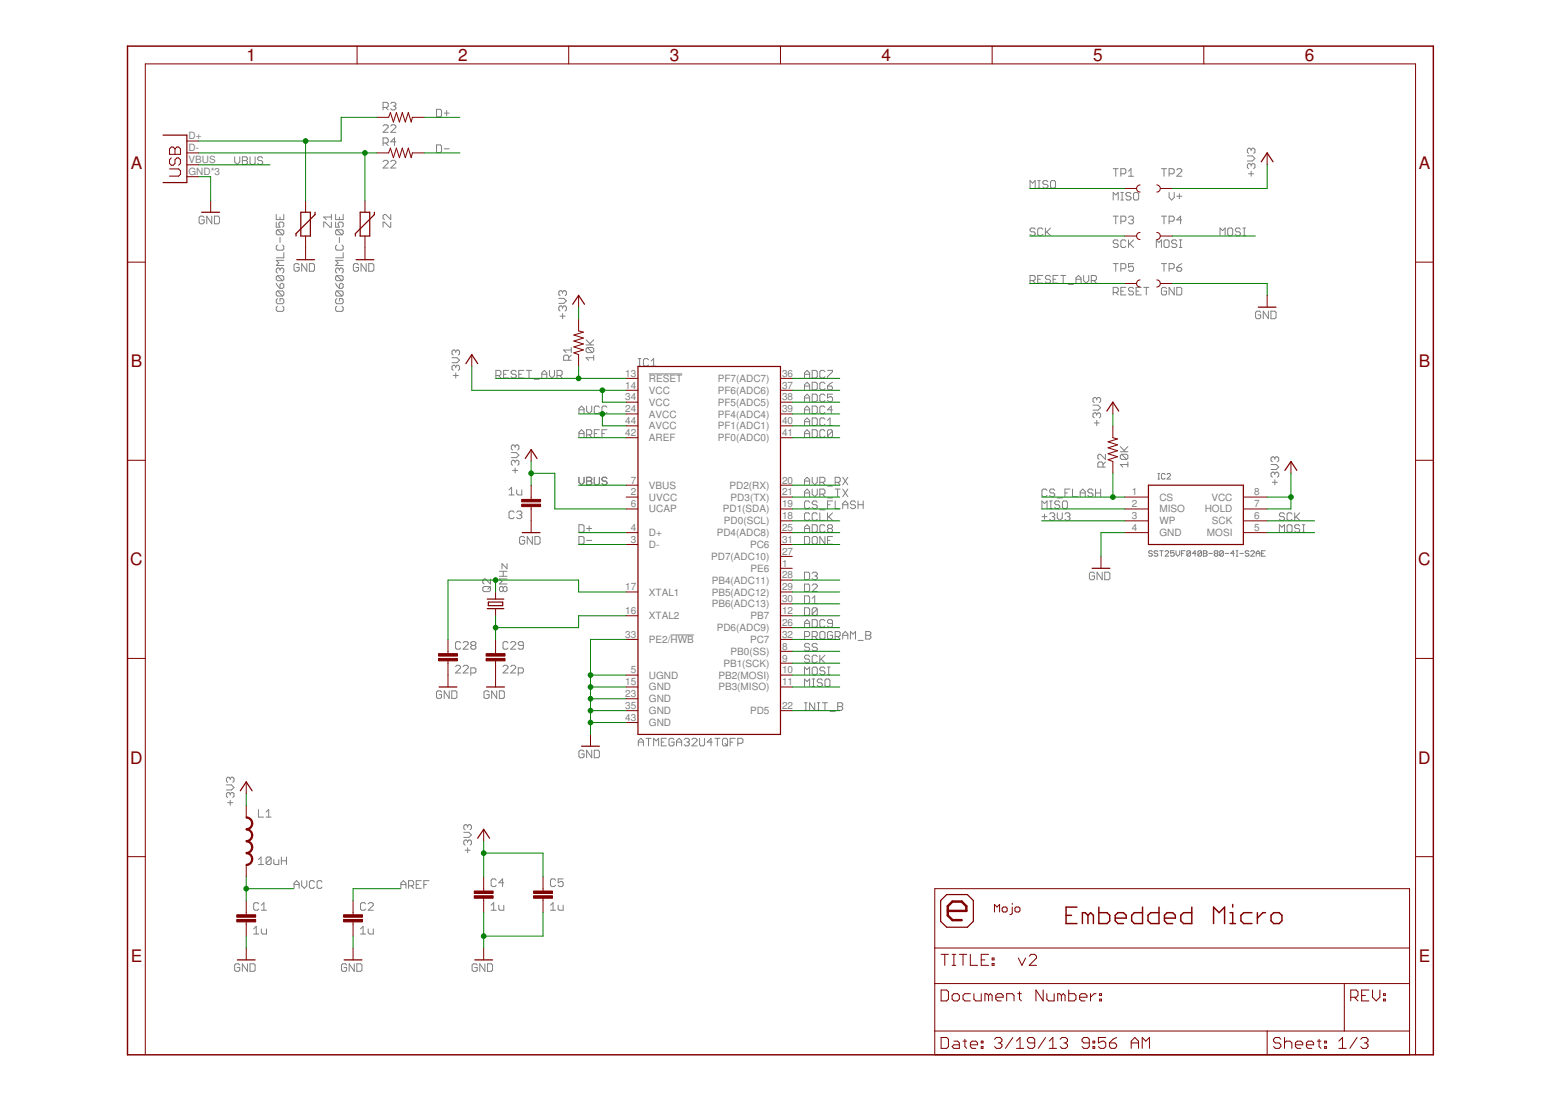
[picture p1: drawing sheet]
<svg xmlns="http://www.w3.org/2000/svg" width="297mm" height="210mm" viewBox="0 0 297 210" stroke-linecap="round" stroke-linejoin="round" font-family="sans-serif">
<g fill="none" stroke="#808080" stroke-width=".19">
<path d="M74.4 19.7l.2-.2h.5l.3 .2v.3l-.3 .2M44.7 29.9v.9l.5 .5 .5-.5v-.9M46.1 29.9h.8l.2 .2v.3l-.2 .2 .2 .2v.3l-.2 .2h-.8zM46.1 30.6h.8M47.6 29.9v1.2l.2 .2h.5l.3-.2v-1.2M50 30.1l-.2-.2h-.5l-.2 .2v.3l.2 .2h.5l.2 .2v.3l-.2 .2h-.5l-.2-.2M72.9 24l.3-.2h.5l.2 .2v.3l-1 .9h1M72.9 20.5h.8l.2-.3v-.5l-.2-.2h-.8v1.4M72.9 27.2h.8l.2-.2v-.5l-.2-.2h-.8v1.4M72.9 30.8l.3-.3h.5l.2 .3v.2l-1 1h1M73.4 20.5l.5 .4M73.4 27.2l.5 .5"/>
<path d="M74.4 30.8l.2-.3h.5l.3 .3v.2l-1 1h1M74.4 24l.2-.2h.5l.3 .2v.3l-1 .9h1M74.9 20.2h.2M75.1 20.2l.3 .3v.2l-.3 .2h-.5l-.2-.2M75.4 27h-1l.7-.7v1.4M83.1 20.8h.7l.3 .3v.9l-.3 .3h-.7zM83.1 27.6h.7l.3 .3v.9l-.3 .3h-.7zM84.6 21.5h.9M84.6 28.3h.9M85 21.1v.9M196.1 35.8v-1.4l.5 .5 .5-.5v1.4M197.6 35.8h.5"/>
<path d="M197.6 34.4h.5M197.8 34.4v1.4M199.5 34.6l-.2-.2h-.5l-.2 .2v.3l.2 .2h.5l.2 .2v.3l-.2 .2h-.5l-.2-.2M200.3 34.4h.4l.3 .2v1l-.3 .2h-.4l-.3-.2v-1zM212 38.1v-1.4l.4 .4 .5-.4v1.4M212 32.1h.9M212.4 32.1v1.5M213.4 38.1h.5M213.4 36.7h.5M213.4 33.1h.7l.3-.2v-.5l-.3-.3h-.7v1.5M213.7 36.7v1.4M214.9 32.6l.4-.5v1.5"/>
<path d="M214.9 33.6h.9M215.3 36.9l-.2-.2h-.5l-.2 .2v.2l.2 .3h.5l.2 .2v.3l-.2 .2h-.5l-.2-.2M215.8 36.9l.3-.2h.5l.2 .2v1l-.2 .2h-.5l-.3-.2zM221.1 32.1h1M221.6 32.1v1.5M222.6 33.1h.7l.3-.2v-.5l-.3-.3h-.7v1.5M222.6 36.7v.9l.5 .5 .5-.5v-.9M224.1 37.4h.9M224.1 32.4l.2-.3h.5l.2 .3v.2l-.9 1h.9M224.6 36.9v1M237.5 29.7h1l.5 .5-.5 .5h-1M237.7 33.1h1"/>
<path d="M238.2 28.5v.2M238.2 31.4v.2M238.2 32.6v1M238.2 31.4l-.2-.2h-.3l-.2 .2v.5l.2 .2M238.2 28.5l-.2-.3h-.3l-.2 .3v.5l.2 .2M238.2 31.4l.3-.2h.2l.3 .2v.5l-.3 .2M238.2 28.5l.3-.3h.2l.3 .3v.5l-.3 .2M38.9 41.4l-.3-.2h-.5l-.2 .2v1l.2 .2h.5l.3-.2v-.5h-.5M40.3 41.2v1.4l-.9-1.4v1.4M40.8 41.2h.8l.2 .2v1l-.2 .2h-.8zM52.6 42.3v1h.7l-.2-.5v-.3l.2-.2h.5l.2 .2v.5l-.2 .3M52.6 40.9v.9h1.4v-.9"/>
<path d="M52.6 54l.7 .9M52.8 58.3l-.2 .3v.5l.2 .2h1l.2-.2v-.5l-.2-.3M52.8 43.8l-.2 .2v.5l.2 .2h1M52.8 46.7l-.2 .2v.5l.2 .2h1l.2-.2v-.5l-.2-.2M52.8 52.5l-.2 .2v.5l.2 .3h1M52.8 55.4l-.2 .3v.5l.2 .2h1M52.8 56.9l-.2 .2v.5l.2 .2h1l.2-.2v-.5l-.2-.2h-.5v.5M52.8 43.8h1l.2 .2v.5l-.2 .2M52.8 52.5h1l.2 .2v.5l-.2 .3M52.8 55.4h1l.2 .3v.5l-.2 .2M52.8 55.4l1 1M52.8 52.5l1 1"/>
<path d="M52.8 43.8l1 .9M53.3 51.3l-.2-.2h-.3l-.2 .2v.5l.2 .2M53.3 51.3l.3-.2h.2l.2 .2v.5l-.2 .2M53.3 54.2l.3-.2h.2l.2 .2v.5l-.2 .2h-.5zM53.3 41.3v.5M53.3 45.2v1M53.3 51.3v.2M54 48.1v1h-1.4M54 49.6h-1.4l.5 .5-.5 .5h1.4M57 50.5l-.3-.3h-.5l-.2 .3v.9l.2 .3h.5l.3-.3v-.5h-.5M58.4 50.2v1.5l-1-1.5v1.5M58.9 50.2h.7l.3 .3v.9l-.3 .3h-.7z"/>
<path d="M63.1 42.3v1h-.3l-.9-1h-.3v1M63.1 40.9v.9M63.1 41.3h-1.5l.5 .5M63.9 42.3v1h.7l-.2-.5v-.3l.2-.2h.5l.2 .2v.5l-.2 .3M63.9 40.9v.9h1.4v-.9M63.9 54l.7 .9M64.1 58.3l-.2 .3v.5l.2 .2h1l.2-.2v-.5l-.2-.3M64.1 56.9l-.2 .2v.5l.2 .2h1l.2-.2v-.5l-.2-.2h-.5v.5M64.1 55.4l-.2 .3v.5l.2 .2h1M64.1 55.4h1l.2 .3v.5l-.2 .2M64.1 52.5l-.2 .2v.5l.2 .3h1M64.1 52.5h1l.2 .2v.5l-.2 .3"/>
<path d="M64.1 46.7l-.2 .2v.5l.2 .2h1l.2-.2v-.5l-.2-.2M64.1 43.8l-.2 .2v.5l.2 .2h1M64.1 43.8h1l.2 .2v.5l-.2 .2M64.1 55.4l1 1M64.1 52.5l1 1M64.1 43.8l1 .9M64.6 54.2l.3-.2h.2l.2 .2v.5l-.2 .2h-.5zM64.6 51.3l-.2-.2h-.3l-.2 .2v.5l.2 .2M64.6 51.3l.3-.2h.2l.2 .2v.5l-.2 .2M64.6 41.3v.5M64.6 45.2v1M64.6 51.3v.2"/>
<path d="M65.3 49.6h-1.4l.5 .5-.5 .5h1.4M65.3 48.1v1h-1.4M68.3 50.5l-.3-.3h-.5l-.2 .3v.9l.2 .3h.5l.3-.3v-.5h-.5M69.7 50.2v1.5l-1-1.5v1.5M70.2 50.2h.7l.3 .3v.9l-.3 .3h-.7zM74.4 42.3v1h-.3l-.9-1h-.3v1M74.4 40.9v.9l-1-.9h-.2l-.3 .2v.5l.3 .2M106.4 56.8h1l.4 .5-.4 .5h-1M107.1 55.6v.3M107.1 58.5v.3M107.1 59.7v1M107.1 58.5l-.2-.2h-.3l-.2 .2v.5l.2 .2"/>
<path d="M107.1 55.6l-.2-.2h-.3l-.2 .2v.5l.2 .2M107.1 58.5l.3-.2h.2l.2 .2v.5l-.2 .2M107.1 55.6l.3-.2h.2l.2 .2v.5l-.2 .2M196.1 53.4h.8l.2-.2v-.5l-.2-.2h-.8v1.4M196.6 53.4l.5 .5M197.1 43.7l-.2-.3h-.5l-.3 .3v.2l.3 .3h.5l.2 .2v.2l-.2 .3h-.5l-.3-.3M197.6 53.2h.5M198.6 52.5h-1v1.4h1M198.6 43.7l-.3-.3h-.5l-.2 .3v.9l.2 .3h.5l.3-.3M199.1 43.4v1.5M199.3 44.2l.7 .7M200 52.7l-.2-.2h-.5l-.2 .2v.3l.2 .2h.5l.2 .2v.3l-.2 .2h-.5l-.2-.2"/>
<path d="M200 43.4l-.9 1M200.5 53.2h.5M201.5 52.5h-1v1.4h1M202 52.5h.9M202.4 52.5v1.4M203.4 54.2h1M204.9 53.2h.9M204.9 53.9v-.9l.5-.5 .4 .5v.9M206.3 52.5v.9l.5 .5 .5-.5v-.9M207.8 53.4h.7l.3-.2v-.5l-.3-.2h-.7v1.4M208.3 53.4l.5 .5M212 55.7h.7l.2-.2v-.5l-.2-.3h-.7v1.5"/>
<path d="M212 50.2h.9M212 41.2h.9M212.4 55.7l.5 .5M212.4 41.2v1.4M212.4 50.2v1.5M212.9 45.9l-.2-.2h-.5l-.2 .2v.3l.2 .2h.5l.2 .3v.2l-.2 .2h-.5l-.2-.2M213.4 42.1h.7l.3-.2v-.5l-.3-.2h-.7v1.4M213.4 51.2h.7l.3-.3v-.4l-.3-.3h-.7v1.5M213.4 55.5h.5M214.4 45.9l-.3-.2h-.4l-.3 .2v1l.3 .2h.4l.3-.2M214.4 54.7h-1v1.5h1M214.9 41.4l.2-.2h.5l.2 .2v.3l-.2 .2"/>
<path d="M214.9 45.7v1.4M215.1 46.4l.7 .7M215.3 41.9h.3M215.6 41.9l.2 .2v.3l-.2 .2h-.5l-.2-.2M215.8 50.2h-.9v.7l.4-.2h.3l.2 .2v.5l-.2 .3h-.5l-.2-.3M215.8 55l-.2-.3h-.5l-.2 .3v.2l.2 .3h.5l.2 .2v.2l-.2 .3h-.5l-.2-.3M215.8 45.7l-.9 1M216.3 55.5h.5M217.3 54.7h-1v1.5h1M217.8 54.7h1M218.3 54.7v1.5M220.2 47.1v-1.4l.5 .5 .4-.5v1.4"/>
<path d="M221.1 50.2h1M221.1 41.2h1M221.6 41.2v1.4M221.6 50.2v1.5M221.9 45.7h.5l.2 .2v1l-.2 .2h-.5l-.3-.2v-1zM222.1 55l-.2-.3h-.5l-.3 .3v.9l.3 .3h.5l.2-.3v-.4h-.5M222.6 42.1h.7l.3-.2v-.5l-.3-.2h-.7v1.4M222.6 51.2h.7l.3-.3v-.4l-.3-.3h-.7v1.5M223.6 54.7v1.5l-1-1.5v1.5M224.1 45.9l-.3-.2h-.5l-.2 .2v.3l.2 .2h.5l.3 .3v.2l-.3 .2h-.5l-.2-.2M224.1 50.9h.7l.2 .3v.2l-.2 .3h-.5l-.2-.3zM224.1 54.7h.7l.2 .3v.9l-.2 .3h-.7z"/>
<path d="M224.6 45.7h.4M224.6 47.1h.4M224.8 45.7v1.4M225 41.9h-.9l.7-.7v1.4M225 50.2l-.9 .7M232.3 44.9v-1.5l.5 .5 .5-.5v1.5M233.8 43.7l.2-.3h.5l.2 .3v.9l-.2 .3h-.5l-.2-.3zM236.2 43.7l-.3-.3h-.4l-.3 .3v.2l.3 .3h.4l.3 .2v.2l-.3 .3h-.4l-.3-.3M236.7 43.4h.5M236.7 44.9h.5M236.9 43.4v1.5M240.1 59.5l-.3-.2h-.5l-.2 .2v1l.2 .2h.5l.3-.2v-.5h-.5"/>
<path d="M241.5 59.3v1.4l-1-1.4v1.4M242 59.3h.7l.3 .2v1l-.3 .2h-.7zM86.1 68.1h.9l.5 .5-.5 .5h-.9M86.3 71.5h1M86.8 66.9v.3M86.8 69.8v.3M86.8 71v1M86.8 69.8l-.3-.2h-.2l-.2 .2v.5l.2 .2M86.8 66.9l-.3-.2h-.2l-.2 .2v.5l.2 .2M86.8 69.8l.2-.2h.3l.2 .2v.5l-.2 .2M86.8 66.9l.2-.2h.3l.2 .2v.5l-.2 .2M94.4 71.5h.7l.3-.2v-.5l-.3-.3h-.7v1.5"/>
<path d="M94.9 71.5l.5 .5M95.9 71.3h.5M96.8 70.5h-.9v1.5h.9M98.3 70.8l-.2-.3h-.5l-.3 .3v.2l.3 .3h.5l.2 .2v.3l-.2 .2h-.5l-.3-.2M98.8 71.3h.5M99.8 70.5h-1v1.5h1M100.2 70.5h1M100.7 70.5v1.5M101.7 72.2h1M103.2 71.3h.9M103.2 72v-1l.5-.5 .4 .5v1M104.6 70.5v1l.5 .5 .5-.5v-1"/>
<path d="M106.1 71.5h.7l.2-.2v-.5l-.2-.3h-.7v1.5M106.6 71.5l.4 .5M106.6 60.2h1M108.3 68.6v-.7l-.2-.3h-.5l-.3 .3v.7h1.5M108.8 66.7h-1.5l.5 .5M108.8 67.6l-.5 .5M108.8 66.2v1M110.2 78.8v-1l.5-.5 .5 .5v1M110.2 78.1h1M111.6 65.7h1.5M111.6 64.7l1 1M111.7 77.3v1l.5 .5 .5-.5v-1"/>
<path d="M111.8 66.2h1l.3 .2v.5l-.3 .3M111.8 66.2l-.2 .2v.5l.2 .3h1M111.8 66.2l1 1M113.1 68.1h-1.5l.5 .5M113.1 67.6v1M113.1 64.7l-.8 .8M114.1 77.6l-.2-.3h-.5l-.2 .3v.9l.2 .3h.5l.2-.3M115.6 77.6l-.3-.3h-.4l-.3 .3v.9l.3 .3h.4l.3-.3M121.5 69.7h.5M121.5 68.3h.5M121.8 68.3v1.4M123.5 68.5l-.3-.2h-.4l-.3 .2v1l.3 .2h.4l.3-.2"/>
<path d="M123.5 71.2h6.4M124 68.8l.5-.5v1.4M124 69.7h.9M153.2 71.3h1M153.2 72v-1l.5-.5 .5 .5v1M153.2 74.3v-1l.5-.5 .5 .5v1M153.2 76.5v-.9l.5-.5 .5 .5v.9M153.2 78.8v-1l.5-.5 .5 .5v1M153.2 78.1h1M153.2 73.5h1M153.2 75.8h1M154.6 70.5h.8l.2 .3v1l-.2 .2h-.8z"/>
<path d="M154.6 72.8h.8l.2 .3v.9l-.2 .3h-.8zM154.6 75.1h.8l.2 .2v1l-.2 .2h-.8zM154.6 77.3h.8l.2 .3v.9l-.2 .3h-.8zM154.6 79.6h.8l.2 .2v1l-.2 .2h-.8zM157.1 79.8l-.3-.2h-.5l-.2 .2v1l.2 .2h.5l.3-.2M157.1 70.8l-.3-.3h-.5l-.2 .3v1l.2 .2h.5l.3-.2M157.1 73.1l-.3-.3h-.5l-.2 .3v.9l.2 .3h.5l.3-.3M157.1 75.3l-.3-.2h-.5l-.2 .2v1l.2 .2h.5l.3-.2M157.1 77.6l-.3-.3h-.5l-.2 .3v.9l.2 .3h.5l.3-.3M157.6 70.5h.9v.3l-.9 1v.2M157.6 73.5h.7l.2 .3v.2l-.2 .3h-.5l-.2-.3zM158.5 75.1h-.9v.7l.5-.2h.2l.2 .2v.5l-.2 .2h-.5l-.2-.2"/>
<path d="M158.5 78.1h-.9l.7-.8v1.5M158.5 72.8l-.9 .7M208.1 77.2h1l.5 .5-.5 .4h-1M208.8 75.9v.3M208.8 78.9v.2M208.8 78.9l-.2-.3h-.2l-.3 .3v.5l.3 .2M208.8 75.9l-.2-.2h-.2l-.3 .2v.5l.3 .3M208.8 78.9l.3-.3h.2l.3 .3v.5l-.3 .2M208.8 75.9l.3-.2h.2l.3 .2v.5l-.3 .3M96.9 93.3l.5-.5v1.5M96.9 94.3h1M97.4 86.2h.9l.5 .5-.5 .5h-.9"/>
<path d="M97.6 89.6h1M97.9 97.6l-.2-.3h-.5l-.3 .3v1l.3 .2h.5l.2-.2M98.1 85v.2M98.1 87.9v.3M98.1 89.1v1M98.1 87.9l-.3-.2h-.2l-.2 .2v.5l.2 .2M98.1 85l-.3-.2h-.2l-.2 .2v.5l.2 .2M98.1 87.9l.2-.2h.3l.2 .2v.5l-.2 .2M98.1 85l.2-.2h.3l.2 .2v.5l-.2 .2M98.4 93.3v.7l.2 .3h.8v-1M98.4 97.6l.2-.3h.5l.3 .3v.2l-.3 .3M98.9 98.1h.2"/>
<path d="M99.1 98.1l.3 .2v.3l-.3 .2h-.5l-.2-.2M110.2 83.3v-1l.5-.4 .5 .4v1M110.2 90.9v1l.5 .5 .5-.5v-1M110.2 99.9h.8l.2 .3v1l-.2 .2h-.8zM110.2 82.6h1M111.7 82.8h.7l.3-.2v-.5l-.3-.2h-.7v1.4M111.7 90.9h.7l.3 .2v.3l-.3 .2 .3 .3v.2l-.3 .3h-.7zM111.7 91.6h.7M112.2 82.8l.5 .5M113.2 90.9v1.2l.2 .3h.5l.2-.3v-1.2M113.2 82.6h.4M114.1 81.9h-.9v1.4h.9"/>
<path d="M114.6 82.6h.5M115.6 81.9h-1v1.4M115.6 91.1l-.3-.2h-.4l-.3 .2v.3l.3 .2h.4l.3 .3v.2l-.3 .3h-.4l-.3-.3M153.2 81v-.9l.5-.5 .5 .5v.9M153.2 83.3v-1l.5-.4 .5 .4v1M153.2 92.4v-1l.5-.5 .5 .5v1M153.2 94.6v-1l.5-.4 .5 .4v1M153.2 93.9h1M153.2 82.6h1M153.2 80.3h1M153.2 91.6h1M154.2 97.9l-.3-.2h-.5l-.2 .2v1l.2 .2h.5l.3-.2"/>
<path d="M154.2 95.7l-.3-.3h-.5l-.2 .3v.9l.2 .3h.5l.3-.3M154.6 99.9h.8l.2 .3v1l-.2 .2h-.8zM154.6 81.9h.8l.2 .2v1l-.2 .2h-.8zM154.6 90.9v1l.5 .5 .5-.5v-1M154.6 93.2v.9l.5 .5 .5-.5v-.9M155.6 97.9l-.2-.2h-.5l-.3 .2v1l.3 .2h.5l.2-.2M155.6 95.7l-.2-.3h-.5l-.3 .3v.2l.3 .2h.5l.2 .3v.2l-.2 .3h-.5l-.3-.3M156.1 91.9h.7l.3-.3v-.5l-.3-.2h-.7v1.5M156.1 97.7v1.4h1M156.1 94.1h.7l.3-.2v-.5l-.3-.2h-.7v1.4M156.1 97.1h1M156.6 94.1l.5 .5"/>
<path d="M156.6 91.9l.5 .5M157.1 82.1l-.3-.2h-.5l-.2 .2v1l.2 .2h.5l.3-.2M157.6 94.8h.9M157.6 96.1h.5M157.6 97.7v1.4M157.6 80.1l.5-.5v1.4M157.6 81h.9M157.6 92.6h.9M157.8 98.4l.7 .7M158.5 95.4h-.9v1.5M158.5 82.1l-.2-.2h-.5l-.2 .2v1M158.5 82.1v1l-.2 .2h-.5l-.2-.2"/>
<path d="M158.5 97.7l-.9 1M158.5 82.1l-.9 1M159 91.9h.7l.3-.3v-.5l-.3-.2h-.7v1.5M159 93.2h1M159 95.4v1.5h1M159.5 93.2v1.4M159.5 91.9l.5 .5M160.5 96.1h.9M160.5 96.9v-1l.5-.5 .4 .5v1M160.5 93.2l.9 1.4M160.5 90.9l.9 1.5M161.4 93.2l-.9 1.4"/>
<path d="M161.4 90.9l-.9 1.5M162.9 95.7l-.3-.3h-.4l-.3 .3v.2l.3 .2h.4l.3 .3v.2l-.3 .3h-.4l-.3-.3M163.4 96.1h1M163.4 95.4v1.5M164.4 95.4v1.5M198.4 98.4h1M198.4 96.9v-1.5l.5 .5 .5-.5v1.5M198.9 97.9v1M199.4 93.4l-.3-.2h-.5l-.2 .2v1l.2 .2h.5l.3-.2M199.9 97.9l.2-.2h.5l.2 .2v.3l-.2 .2M199.9 95.4h.4M199.9 96.9h.4"/>
<path d="M200.1 95.4v1.5M200.3 98.4h.3M200.6 98.4l.2 .3v.2l-.2 .2h-.5l-.2-.2M200.8 93.4l-.2-.2h-.5l-.2 .2v.2l.2 .3h.5l.2 .2v.3l-.2 .2h-.5l-.2-.2M201.3 97.7v1l.5 .4 .5-.4v-1M201.3 94.8h1M201.8 95.7l-.3-.3h-.4l-.3 .3v.2l.3 .2h.4l.3 .3v.2l-.3 .3h-.4l-.3-.3M202.5 95.4h.5l.2 .3v.9l-.2 .3h-.5l-.2-.3v-.9zM202.8 97.9l.2-.2h.5l.2 .2v.3l-.2 .2M202.8 93.9h.4M203.2 98.4h.3M203.5 98.4l.2 .3v.2l-.2 .2h-.5l-.2-.2"/>
<path d="M203.7 93.2h-.9v1.4M204.2 93.2v1.4h1M205.7 93.9h1M205.7 94.6v-1l.5-.4 .5 .4v1M208.1 93.4l-.2-.2h-.5l-.3 .2v.2l.3 .3h.5l.2 .2v.3l-.2 .2h-.5l-.3-.2M208.4 80.6h.9M208.6 93.9h1M208.6 93.2v1.4M208.8 80.1v.9M209.6 93.2v1.4M210 89v-.8l-.2-.2h-.5l-.3 .2v.8h1.5M210.5 86.5v1l-1-1h-.2l-.3 .3v.5l.3 .2"/>
<path d="M210.5 88l-.5 .5M213.3 86h1.5M213.3 85.1l1 .9M213.6 86.5h.9l.3 .3v.5l-.3 .2M213.6 86.5l-.3 .3v.5l.3 .2h.9M213.6 86.5l.9 1M214.8 88.5h-1.5l.5 .5M214.8 88v1M214.8 85.1l-.8 .7M220.5 91.2h.3M220.5 90.2h.3M220.6 90.2v1"/>
<path d="M221.8 90.4l-.1-.2h-.4l-.2 .2v.7l.2 .1h.4l.1-.1M222.2 90.4l.2-.2h.3l.2 .2v.2l-.7 .6h.7M242 88.5h1l.5 .4-.5 .5h-1M242.3 91.9h.9M242.7 87.2v.3M242.7 90.2v.2M242.7 91.4v1M242.7 90.2l-.2-.3h-.2l-.3 .3v.5l.3 .2M242.7 87.2l-.2-.2h-.2l-.3 .2v.5l.3 .3M242.7 90.2l.3-.3h.2l.3 .3v.5l-.3 .2M242.7 87.2l.3-.2h.2l.3 .2v.5l-.3 .3M244.6 97.9l-.3-.2h-.5l-.2 .2v.3l.2 .2h.5l.3 .3v.2l-.3 .2h-.5l-.2-.2"/>
<path d="M245.3 99.9h.5l.2 .3v1l-.2 .2h-.5l-.2-.2v-1zM246 97.9l-.2-.2h-.5l-.2 .2v1l.2 .2h.5l.2-.2M246.5 97.7v1.4M246.8 98.4l.7 .7M247.5 97.7l-1 1M248 99.9h.5M248.2 99.9v1.5M92.2 111.7h.9l.3 .3v.5l-.3 .2h-.9l-.3-.2v-.5zM93.4 110.3v.9l-1-.9h-.2l-.3 .2v.5l.3 .2M93.4 111.7l-.5 .5M95.1 109.8h1.4M95.1 108.8h1.4"/>
<path d="M95.8 112l-.2-.3h-.3l-.2 .3v.5l.2 .2h.3l.2-.2M95.8 112l.3-.3h.2l.2 .3v.5l-.2 .2h-.2l-.3-.2M95.8 108.8v1M95.8 112v.5M96.5 107.4v.9l-.9-.9v.9M96.5 110.3h-1.4l.5 .4-.5 .5h1.4M99.9 102.4l-.2-.2h-.5l-.3 .2v1l.3 .3h.5l.2-.3v-.5h-.5M101.4 102.2v1.5l-1-1.5v1.5M101.9 102.2h.7l.2 .2v1l-.2 .3h-.7zM110.2 102.2h.8l.2 .2v1l-.2 .3h-.8zM111.7 102.9h1M111.7 100.7h1"/>
<path d="M112.2 100.2v1M153.2 109h.7l.3 .2v1l-.3 .2h-.7zM153.2 102.2h.7l.3 .2v1l-.3 .3h-.7zM153.2 111.3h.7l.3 .2v1l-.3 .2h-.7zM153.2 100.7h1M153.2 101.4v-1l.5-.5 .5 .5v1M153.2 113.5h.7l.3 .2v1l-.3 .3h-.7zM153.2 115.8h.7l.3 .2v1l-.3 .2h-.7zM153.2 119.5v-1l.5-.5 .5 .5v1M153.2 118.7h1M154.6 109.2l.3-.2h.5l.2 .2v.3l-.2 .2M154.6 111.5l.3-.2h.5l.2 .2v.2l-1 1h1"/>
<path d="M154.6 118h.8l.2 .3v.9l-.2 .3h-.8zM154.6 114l.5-.5v1.5M154.6 115h1M154.9 102.2h.5l.2 .2v1l-.2 .3h-.5l-.3-.3v-1zM155.1 109.7h.3M155.4 109.7l.2 .2v.3l-.2 .2h-.5l-.3-.2M155.6 116v1l-.2 .2h-.5l-.3-.2M155.6 116l-.2-.2h-.5l-.3 .2v1M155.6 116l-1 1M157.1 118.3l-.3-.3h-.5l-.2 .3v.9l.2 .3h.5l.3-.3M157.1 100.2l-.3-.3h-.5l-.2 .3v1l.2 .2h.5l.3-.2M157.1 102.2v1.5l-1-1.5v1.5"/>
<path d="M157.6 102.9h.5M157.8 100.7l-.2-.3v-.2l.2-.3h.5l.2 .3v.2l-.2 .3M157.8 100.7l-.2 .2v.3l.2 .2h.5l.2-.2v-.3l-.2-.2M157.8 100.7h.5M158.5 102.2h-.9v1.5h.9M158.5 118.7h-.7l-.2-.2v-.2l.2-.3h.5l.2 .3v.9l-.2 .3h-.5l-.2-.3M208.4 109.2l-.2-.2h-.5l-.3 .2v1l.3 .2h.5l.2-.2v-.5h-.5M209.9 109v1.4l-1-1.4v1.4M210.4 109h.7l.2 .2v1l-.2 .2h-.7zM219.4 105.1l-.2-.2h-.3l-.2 .3 .2 .2h.3l.2 .4-.2 .1h-.3l-.2-.1M220.5 105.1l-.2-.2h-.4l-.1 .2 .1 .3h.4l.2 .2-.2 .3h-.4l-.1-.1M220.8 104.9h.7"/>
<path d="M221.1 104.9v1M221.8 105.1l.2-.2h.4l.1 .2v.1l-.7 .7h.7M223.6 104.9h-.7v.5l.3-.2 .4 .2v.4l-.2 .1h-.3l-.2-.1M223.9 104.9v.7l.4 .3 .3-.3v-.7M225 105.4h.3M225.7 104.9h-.7v1M226.7 105.1l-.2-.2h-.3l-.2 .2v.7M226.7 105.1v.7l-.2 .1h-.3l-.2-.1M226.7 105.1l-.7 .7M227.7 105.4h-.6l.5-.5v1M228.8 105.1l-.2-.2h-.3l-.2 .2v.7M228.8 105.1v.7l-.2 .1h-.3l-.2-.1"/>
<path d="M228.8 105.1l-.7 .7M229.1 104.9h.5l.2 .2-.2 .3 .2 .4-.2 .1h-.5zM229.1 105.4h.5M230.2 105.4h.7M231.4 105.4l-.2-.2 .2-.3h.3l.2 .2-.2 .3M231.4 105.4h.3M231.4 105.4l-.2 .2 .2 .3h.3l.2-.1-.2-.4M232.9 105.1l-.1-.2h-.4l-.2 .2v.7M232.9 105.1v.7l-.1 .1h-.4l-.2-.1M232.9 105.1l-.7 .7M233.3 105.4h.7M235 105.4h-.7l.5-.5v1"/>
<path d="M235.4 104.9h.3M235.4 105.9h.3M235.5 104.9v1M236.1 105.4h.6M237.8 105.1l-.2-.2h-.3l-.2 .3 .2 .2h.3l.2 .4-.2 .1h-.3l-.2-.1M238.1 105.1l.2-.2h.4l.1 .2v.1l-.7 .7h.7M239.2 105.4h.7M239.2 105.9v-.7l.3-.3 .4 .3v.7M240.2 105.4h.4M240.9 104.9h-.7v1h.7M243.6 101.4v-1.5l.5 .5 .5-.5v1.5M247.5 100.2l-.3-.3h-.4l-.3 .3v.2l.3 .3h.4l.3 .2v.3l-.3 .2h-.4l-.3-.2"/>
<path d="M248 101.4h.5M84.1 131.8l-.3-.2h-.4l-.3 .2v1l.3 .2h.4l.3-.2v-.5h-.5M85.5 131.6v1.4l-.9-1.4v1.4M86 131.6h.8l.2 .2v1l-.2 .2h-.8zM86.7 127l.3-.3h.5l.2 .3v.2l-1 1h1M87.7 122.4l-.2-.2h-.5l-.3 .2v1l.3 .3h.5l.2-.3M88.2 127l.2-.3h.5l.3 .3v.2l-1 1h1M88.2 122.4l.2-.2h.5l.3 .2v.3l-1 1h1M89.6 128.2h.8l.2-.3v-.5l-.2-.2h-.8v1.5M89.9 122.9l-.3 .3v.2l.3 .3h.5l.2-.3v-.2l-.2-.3M89.9 122.9l-.3-.2v-.3l.3-.2h.5l.2 .2v.3l-.2 .2M89.9 122.9h.5"/>
<path d="M93.1 131.8l-.2-.2h-.5l-.2 .2v1l.2 .2h.5l.2-.2v-.5h-.5M94.6 131.6v1.4l-1-1.4v1.4M95.1 131.6h.7l.2 .2v1l-.2 .2h-.7zM95.8 127l.2-.3h.5l.2 .3v.2l-.9 1h.9M96.7 122.4l-.2-.2h-.5l-.2 .2v1l.2 .3h.5l.2-.3M97.2 127l.3-.3h.5l.2 .3v.2l-1 1h1M97.2 122.4l.3-.2h.5l.2 .2v.3l-1 1h1M98.7 128.2h.7l.3-.3v-.5l-.3-.2h-.7v1.5M99.7 122.9h-.8l-.2-.2v-.3l.2-.2h.5l.3 .2v1l-.3 .3h-.5l-.2-.3M127.7 120.9h4.4M153.2 121.2h.7l.3-.2v-.5l-.3-.2h-.7v1.4M153.2 128.5v-1.4l.5 .5 .5-.5v1.4"/>
<path d="M153.2 130.8v-1.5l.5 .5 .5-.5v1.5M153.2 135.3h.5M153.2 133.9h.5M153.4 133.9v1.4M154.2 122.8l-.3-.2h-.5l-.2 .2v.2l.2 .3h.5l.3 .2v.3l-.3 .2h-.5l-.2-.2M154.2 125.1l-.3-.3h-.5l-.2 .3v.2l.2 .2h.5l.3 .3v.2l-.3 .3h-.5l-.2-.3M154.6 121.2h.8l.2-.2v-.5l-.2-.2h-.8v1.4M154.6 130.8h.5M154.6 129.3h.5M154.9 127.1h.5l.2 .2v1l-.2 .2h-.5l-.3-.2v-1zM154.9 129.3v1.5M155.1 133.9v1.4l-.9-1.4v1.4"/>
<path d="M155.1 121.2l.5 .5M155.6 122.8l-.2-.2h-.5l-.3 .2v.2l.3 .3h.5l.2 .2v.3l-.2 .2h-.5l-.3-.2M155.6 125.1l-.2-.3h-.5l-.3 .3v.9l.3 .3h.5l.2-.3M155.6 135.3h.5M155.6 133.9h.5M155.9 133.9v1.4M156.1 124.8v1.5M156.3 120.3h.5l.3 .2v1l-.3 .2h-.5l-.2-.2v-1zM156.3 125.5l.8 .8M156.6 129.6l-.3-.3h-.4l-.3 .3v.2l.3 .2h.4l.3 .3v.2l-.3 .3h-.4l-.3-.3M156.6 133.9h1M157.1 127.3l-.3-.2h-.5l-.2 .2v.3l.2 .2h.5l.3 .2v.3l-.3 .2h-.5l-.2-.2"/>
<path d="M157.1 133.9v1.4M157.1 124.8l-1 1M157.3 129.3h.5l.2 .3v.9l-.2 .3h-.5l-.2-.3v-.9zM157.6 127.1h.5M157.6 128.5h.5M157.8 127.1v1.4M158.1 135.5h.9M158.5 120.5l-.2-.2h-.5l-.2 .2v1l.2 .2h.5l.2-.2v-.5h-.4M159 121.2h.7l.3-.2v-.5l-.3-.2h-.7v1.4M159.5 121.2l.5 .5M159.5 133.9h.7l.3 .2v.2l-.3 .3 .3 .2v.3l-.3 .2h-.7zM159.5 134.6h.7"/>
<path d="M160.5 121.7v-.9l.5-.5 .4 .5v.9M160.5 121h.9M161.9 121.7v-1.4l.5 .5 .5-.5v1.4M163.4 122h1M164.8 120.3h.8l.2 .2v.3l-.2 .2 .2 .2v.3l-.2 .2h-.8zM164.8 121h.8M43.1 149.5h1l.5 .5-.5 .5h-1M43.3 152.9h1M43.8 148.3v.2M43.8 151.2v.2M43.8 152.4v1M43.8 151.2l-.2-.2h-.3l-.2 .2v.5l.2 .2"/>
<path d="M43.8 148.3l-.2-.3h-.3l-.2 .3v.5l.2 .2M43.8 151.2l.3-.2h.2l.3 .2v.5l-.3 .2M43.8 148.3l.3-.3h.2l.3 .3v.5l-.3 .2M49.2 154.2v1.4h1M50.7 155.6h.9M50.7 154.7l.5-.5v1.4M88.3 158.5h1l.5 .5-.5 .5h-1M89 157.3v.3M89 157.3l-.2-.2h-.2l-.3 .2v.5l.3 .3M89 157.3l.3-.2h.2l.3 .2v.5l-.3 .3M111.2 143.1l-.2-.2h-.5l-.3 .2v1l.3 .2h.5l.2-.2v-.5h-.5M112.7 142.9v1.4l-1-1.4v1.4"/>
<path d="M113.2 142.9h.7l.2 .2v1l-.2 .2h-.7zM121.5 142.1v-1l.5-.5 .5 .5v1M121.5 141.4h1M123 140.6h1M123.5 140.6v1.5M124.5 142.1v-1.5l.4 .5 .5-.5v1.5M125.9 141.4h.5M126.9 140.6h-1v1.5h1M128.3 140.9l-.2-.3h-.5l-.2 .3v.9l.2 .3h.5l.2-.3v-.4h-.5M128.8 141.4h1M128.8 142.1v-1l.5-.5 .5 .5v1M130.3 140.9l.2-.3h.5l.3 .3v.2l-.3 .3"/>
<path d="M130.8 141.4h.2M131 141.4l.3 .2v.2l-.3 .3h-.5l-.2-.3M131.7 140.9l.3-.3h.5l.2 .3v.2l-1 1h1M133.2 140.6v1.2l.2 .3h.5l.3-.3v-1.2M135.6 141.4h-.9l.7-.8v1.5M136.1 140.6h1M136.6 140.6v1.5M137.6 140.9l.2-.3h.5l.2 .3v.9l-.2 .3h-.5l-.2-.3zM138 141.6l.5 .5M139 141.4h.5M140 140.6h-1v1.5M140.5 141.6h.7l.3-.2v-.5l-.3-.3h-.7v1.5"/>
<path d="M48.3 176.9l.5-.5v1.5M48.3 177.9h1M49.2 163.7l.5-.5v1.5M49.2 164.7h1M49.3 172.2l-.3-.3h-.4l-.3 .3v.9l.3 .3h.4l.3-.3M49.8 176.9v.8l.2 .2h.7v-1M49.8 173.4h.9M49.8 172.4l.4-.5v1.5M51.6 163.5v.9l-.2 .3h-.5l-.2-.3M51.6 163.5l-.2-.3h-.5l-.2 .3v.9M51.6 163.5l-.9 .9M52.1 163.7v.7l.3 .3h.7v-1"/>
<path d="M53.6 163.2v1.5M53.6 164h.9M54.5 163.2v1.5M56 169.2v-1l.5-.5 .5 .5v1M56 168.5h1M57.4 167.7v1l.5 .5 .5-.5v-1M59.9 168l-.3-.3h-.5l-.2 .3v1l.2 .2h.5l.3-.2M61.3 168l-.2-.3h-.5l-.2 .3v1l.2 .2h.5l.2-.2M68.6 177.9h1M68.6 176.9l.5-.5v1.5M69.6 172.2l-.2-.3h-.5l-.3 .3v.9l.3 .3h.5l.2-.3M70.1 176.9v.8l.3 .2h.7v-1"/>
<path d="M70.1 172.2l.3-.3h.4l.3 .3v.2l-1 1h1M76.3 168.5h1M76.3 169.2v-1l.5-.5 .5 .5v1M77.8 168.7h.7l.3-.2v-.5l-.3-.3h-.7v1.5M78.3 168.7l.5 .5M79.2 168.5h.5M80.2 167.7h-1v1.5h1M80.7 168.5h.5M81.7 167.7h-1v1.5M88.6 161.9h.9M89 160.2v.3M89 161.5v.9"/>
<path d="M89 160.2l-.2-.2h-.2l-.3 .2v.5l.3 .3M89 160.2l.3-.2h.2l.3 .2v.5l-.3 .3M93.5 172.4l.5-.5v1.5M93.5 173.4h1M94.5 167.7l-.3-.3h-.5l-.2 .3v.9l.2 .3h.5l.3-.3M95 172.4v.7l.2 .3h.7v-1M95.9 168.1h-.9l.7-.7v1.5M104.8 173.4h1M104.8 172.4l.5-.5v1.5M105.8 167.7l-.3-.3h-.4l-.3 .3v.9l.3 .3h.4l.3-.3M106.3 172.4v.7l.2 .3h.7v-1M107.2 167.4h-.9v.7l.5-.2h.2l.2 .2v.5l-.2 .3h-.5l-.2-.3"/>
<path d="M45.7 183.8l-.3-.2h-.5l-.2 .2v1l.2 .2h.5l.3-.2v-.5h-.5M47.1 183.6v1.4l-1-1.4v1.4M47.6 183.6h.7l.3 .2v1l-.3 .2h-.7zM66 183.8l-.2-.2h-.5l-.3 .2v1l.3 .2h.5l.2-.2v-.5h-.5M67.5 183.6v1.4l-1-1.4v1.4M67.9 183.6h.8l.2 .2v1l-.2 .2h-.8zM90.9 183.8l-.3-.2h-.5l-.2 .2v1l.2 .2h.5l.3-.2v-.5h-.5M92.3 183.6v1.4l-.9-1.4v1.4M92.8 183.6h.7l.3 .2v1l-.3 .2h-.7z"/>
</g>
<g fill="none" stroke="#800000" stroke-width=".28">
<path d="M24.3 8.8h248.6v192.1h-248.6zM203 174.3h1M205.1 172.8h-2.1v3.1h2.1M207.2 174.3l-.6-.5h-.5v2.1M207.2 174.3v1.6M207.2 174.3l.5-.5 .5 .5v1.6M209.2 172.8v3.1h1.6l.5-.5v-1.1l-.5-.5h-1.6M212.3 174.9h2.1v-.6l-.5-.5h-1l-.6 .5v1.1l.6 .5h1M217.6 172.8v3.1h-1.6l-.5-.5v-1.1l.5-.5h1.6M220.7 172.8v3.1h-1.6l-.5-.5v-1.1l.5-.5h1.6M221.7 174.9h2.1v-.6l-.5-.5h-1.1l-.5 .5v1.1l.5 .5h1.1M226.9 172.8v3.1h-1.5l-.6-.5v-1.1l.6-.5h1.5"/>
<path d="M231.1 175.9v-3.1l1 1 1.1-1v3.1M234.2 175.9h1M234.2 173.8h.5v2.1M234.7 172.3v.5M238.4 173.8h-1.6l-.5 .5v1.1l.5 .5h1.6M239.4 173.8v2.1M241 173.8h-.5l-1.1 1.1M242 174.3l.5-.5h1.1l.5 .5v1.1l-.5 .5h-1.1l-.5-.5z"/>
</g>
<g fill="none" stroke="#800000" stroke-width=".23">
<path d="M31.1 25.7h4.5v9.1h-4.5M240.2 30.8l1.1-1.7 1.1 1.7M38.4 40.4h3.4M56.5 49.5h3.4M57.3 40.4h1.8v4.6h-1.8zM60 40.4v.5l-3.6 3.6v.5M67.8 49.5h3.4M68.6 40.4h1.8v4.6h-1.8zM71.3 40.4v.5l-3.6 3.6v.5M109.1 58l1.1-1.7 1.1 1.7M239.6 58.5h3.4M88.7 69.3l1.1-1.8 1.2 1.8"/>
<path d="M121.5 69.8h27.1v70.1h-27.1zM210.8 78.3l1.1-1.7 1.1 1.7M100 87.3l1.1-1.7 1.2 1.7M218.7 92.4h18v11.3h-18zM244.7 89.6l1.1-1.7 1.1 1.7M92.8 114.1h3.1M92.8 115.9h3.1M93 114.7h2.7v.7h-2.7zM99.4 101.5h3.4M207.9 108.2h3.4M83.6 130.9h3.4M92.6 130.9h3.5"/>
<path d="M45.8 150.6l1.1-1.7 1.1 1.7M91 159.7l1.1-1.7 1.1 1.7M110.7 142.1h3.4M180.3 170.4h3.9l1.1 1.1v4l-1.1 1.1h-3.9l-1.2-1.1v-4zM45.2 182.8h3.4M65.5 182.8h3.4M90.4 182.8h3.4"/>
</g>
<g fill="none" stroke="#800000" stroke-width=".19">
<path d="M68 8.8v3.4M108.3 8.8v3.4M148.6 8.8v3.4M188.9 8.8v3.4M229.2 8.8v3.4M32.3 32.2h1.7l.4 .3v.7l-.4 .3h-1.7M32.6 28h.4l.3 .4 .4-.4h.3l.4 .4v1h-2.1v-1zM32.6 30.1l-.3 .3v.7l.3 .4h.4l.3-.4v-.7l.4-.3h.3l.4 .3v.7l-.4 .4M33.3 28.4v1M35.6 26.9h2.2M35.6 29.1h2.2M35.6 31.4h2.2"/>
<path d="M35.6 33.7h2.2M40.1 38.2v2.2M58.2 38.2v2.2M69.5 38.2v2.2M71.8 29.1h2.2l.3-.9 .6 1.8 .6-1.8 .6 1.8 .5-1.8 .6 1.8 .5-1.8 .6 1.8 .2-.9h2.3M71.8 22.4h2.2l.3-1 .6 1.8 .6-1.8 .6 1.8 .5-1.8 .6 1.8 .5-1.8 .6 1.8 .2-.8h2.3M214.1 35.9h2.3M217.1 35.2a.68 .68 0 0 0-.7 .7 .68 .68 0 0 0 .7 .7M220.3 35.2a.68 .68 0 0 1 .6 .7 .68 .68 0 0 1-.6 .7M220.9 35.9h2.3M241.3 29.1v2.3M24.3 49.9h3.4"/>
<path d="M58.2 45v4.5M69.5 45v4.5M110.2 56.3v2.2M214.1 45h2.3M214.1 54h2.3M217.1 44.3a.68 .68 0 0 0-.7 .7 .68 .68 0 0 0 .7 .6M217.1 53.3a.68 .68 0 0 0-.7 .7 .68 .68 0 0 0 .7 .7M220.3 44.3a.68 .68 0 0 1 .6 .7 .68 .68 0 0 1-.6 .6M220.3 53.3a.68 .68 0 0 1 .6 .7 .68 .68 0 0 1-.6 .7M220.9 45h2.3M220.9 54h2.3M241.3 56.3v2.2"/>
<path d="M269.5 49.9h3.4M89.8 67.5v2.3M110.2 60.8v2.2l.9 .3-1.8 .5 1.8 .6-1.8 .6 1.8 .5-1.8 .6 1.8 .6-1.8 .5 .9 .3v2.3M119.2 72.1h2.3M119.2 78.8h2.3M119.2 76.6h2.3M119.2 74.3h2.3M148.6 72.1h2.3M148.6 78.8h2.3M148.6 76.6h2.3M148.6 74.3h2.3M211.9 76.6v2.2"/>
<path d="M24.3 87.7h3.4M101.1 85.6v2.3M101.1 92.4v2.7M101.1 96.5v5M119.2 94.7h2.3M119.2 96.9h2.3M119.2 83.4h2.3M119.2 81.1h2.3M119.2 92.4h2.3M148.6 94.7h2.3M148.6 96.9h2.3M148.6 99.2h2.3"/>
<path d="M148.6 83.4h2.3M148.6 81.1h2.3M148.6 92.4h2.3M211.9 81.1v2.3l.9 .2-1.8 .6 1.8 .5-1.8 .6 1.8 .6-1.8 .5 1.8 .6-1.8 .6 .9 .3v2.2M214.1 94.7h4.6M214.1 96.9h4.6M214.1 99.2h4.6M236.7 94.7h4.6M236.7 96.9h4.6M236.7 99.2h4.6M245.8 87.9v2.2M269.5 87.7h3.4"/>
<path d="M94.4 112.8v1.3M94.4 115.9v1.4M119.2 101.5h2.3M119.2 103.7h2.3M119.2 112.8h2.3M119.2 117.3h2.3M148.6 101.5h2.3M148.6 103.7h2.3M148.6 110.5h2.3M148.6 112.8h2.3M148.6 115h2.3M148.6 117.3h2.3"/>
<path d="M148.6 119.5h2.3M148.6 106h2.3M148.6 108.2h2.3M209.6 106v2.2M214.1 101.5h4.6M236.7 101.5h4.6M24.3 125.4h3.4M85.3 121.8v2.7M85.3 125.9v5M94.4 121.8v2.7M94.4 125.9v5M112.4 139.9v2.2"/>
<path d="M119.2 130.9h2.3M119.2 133.1h2.3M119.2 135.4h2.3M119.2 137.6h2.3M119.2 128.6h2.3M119.2 121.8h2.3M148.6 130.9h2.3M148.6 135.4h2.3M148.6 124.1h2.3M148.6 126.3h2.3M148.6 128.6h2.3M148.6 121.8h2.3"/>
<path d="M269.5 125.4h3.4M46.9 148.9v2.3M46.9 153.4v2.3M92.1 158v2.2M24.3 163.2h3.4M46.9 164.7v2.3M46.9 171.5v2.7M46.9 175.6v2.7M67.2 171.5v2.7M67.2 175.6v2.7M92.1 167v2.7M92.1 171.1v2.7"/>
<path d="M103.4 167v2.7M103.4 171.1v2.7M178 169.3h90.4v31.6h-90.4zM189.4 173.7v-1.4l.4 .5 .5-.5v1.4M190.8 173l.3-.2h.4l.3 .2v.5l-.3 .2h-.4l-.3-.2zM192.7 172.8v1.2l-.2 .2h-.2M192.7 172v.3M193.3 173l.2-.2h.5l.2 .2v.5l-.2 .2h-.5l-.2-.2zM269.5 163.2h3.4M46.9 180.6v2.2M67.2 180.6v2.2M92.1 180.6v2.2"/>
<path d="M178 187.3h90.4M178 196.4h90.4M178 180.6h90.4M179.2 188.6h1.1l.3 .3v1.4l-.3 .3h-1.1zM179.2 197.6h1.1l.3 .4v1.3l-.3 .4h-1.1zM179.2 181.8h1.4M179.9 181.8v2.1M181.3 189.6l.3-.3h.7l.4 .3v.7l-.4 .3h-.7l-.3-.3zM181.3 181.8h.7M181.3 183.9h.7M181.6 198.3h.7l.4 .3v1.1h-1.1l-.3-.4 .3-.3h1.1M181.6 181.8v2.1"/>
<path d="M182.7 181.8h1.4M183.4 198.3h.7M183.4 181.8v2.1M183.7 198v1.3l.4 .4M184.8 199h1.3v-.4l-.3-.3h-.7l-.3 .3v.7l.3 .4h.7M184.8 181.8v2.1h1.3M184.8 189.3h-1.1l-.3 .3v.7l.3 .3h1.1M185.4 189.3v1l.4 .3h1v-1.3M186.8 199.3h.4v.4h-.4zM186.8 198.3h.4v.3h-.4zM186.8 182.8h.7M188.2 189.6l.4-.3 .3 .3v1"/>
<path d="M188.2 181.8h-1.4v2.1h1.4M188.2 189.6l-.3-.3h-.4v1.3M188.2 189.6v1M188.9 182.5h.4v.3h-.4zM188.9 183.5h.4v.4h-.4zM189.4 198l.3-.4h.7l.4 .4v.3l-.4 .3M189.6 189.9h1.4v-.3l-.4-.3h-.6l-.4 .3v.7l.4 .3h.6M190.1 198.6h.3M190.4 198.6l.4 .4v.3l-.4 .4h-.7l-.3-.4M191.7 190.6v-1.3h1l.4 .3v1M192.8 197.6l-1.3 2.1M193.5 199.7h1.4"/>
<path d="M193.5 198.3l.7-.7v2.1M193.8 189.3h.7M193.9 182.5l.7 1.4 .7-1.4M194.1 188.9v1.4l.4 .3M196 182.1l.3-.3h.7l.4 .3v.4l-1.4 1.4h1.4M197 198.6h-1l-.4-.3v-.3l.4-.4h.7l.3 .4v1.3l-.3 .4h-.7l-.4-.4M198.6 188.6v2l-1.3-2v2M199.1 197.6l-1.4 2.1M199.3 189.3v1l.4 .3h1v-1.3M199.8 199.7h1.4M199.8 198.3l.7-.7v2.1M201.9 198l.3-.4h.7l.4 .4v.3l-.4 .3"/>
<path d="M202.1 189.6l-.3-.3h-.4v1.3M202.1 189.6v1M202.1 189.6l.4-.3 .3 .3v1M202.6 198.6h.3M202.9 198.6l.4 .4v.3l-.4 .4h-.7l-.3-.4M203.5 188.6v2h1l.4-.3v-.7l-.4-.3h-1M205.6 189.9h1.4v-.3l-.4-.3h-.7l-.3 .3v.7l.3 .3h.7M207.4 198.6h-1l-.4-.3v-.3l.4-.4h.7l.3 .4v1.3l-.3 .4h-.7l-.4-.4M207.6 189.3v1.3M208.1 199.3h.3v.4h-.3zM208.1 198.3h.3v.3h-.3zM208.7 189.3h-.4l-.7 .6"/>
<path d="M209.4 190.3h.3v.3h-.3zM209.4 189.3h.3v.3h-.3zM210.5 197.6h-1.4v1l.7-.3h.4l.3 .3v.7l-.3 .4h-.7l-.4-.4M211.2 198.6h1.1l.3 .4v.3l-.3 .4h-.7l-.4-.4zM212.6 197.6l-.7 .4-.7 .6M215.4 198.6h1.4M215.4 199.7v-1.4l.7-.7 .7 .7v1.4M217.5 199.7v-2.1l.7 .7 .7-.7v2.1M241.3 196.4v4.5M243.9 198l-.4-.4h-.7l-.3 .4v.3l.3 .3h.7l.4 .4v.3l-.4 .4h-.7l-.3-.4M244.6 198.6l.3-.3h.7l.4 .3v1.1M244.6 197.6v2.1"/>
<path d="M246.7 199h1.4v-.4l-.4-.3h-.7l-.3 .3v.7l.3 .4h.7M248.8 199h1.3v-.4l-.3-.3h-.7l-.3 .3v.7l.3 .4h.7M250.8 198.3h.7M251.2 198v1.3l.3 .4M252.2 199.3h.4v.4h-.4zM252.2 198.3h.4v.3h-.4zM254.9 199.7h1.4M254.9 198.3l.7-.7v2.1M256 187.3v9.1M257.2 189.9h1l.4-.3v-.7l-.4-.3h-1v2M257.9 189.9l.7 .7M258.4 197.6l-1.4 2.1"/>
<path d="M259.1 198l.3-.4h.7l.4 .4v.3l-.4 .3M259.3 189.6h.7M259.8 198.6h.3M260.1 198.6l.4 .4v.3l-.4 .4h-.7l-.3-.4M260.7 188.6h-1.4v2h1.4M261.3 188.6v1.3l.7 .7 .7-.7v-1.3M263.4 190.3h.4v.3h-.4zM263.4 189.3h.4v.3h-.4zM27.7 200.9v-188.7h241.8v188.7"/>
</g>
<g fill="#800000" stroke="#800000" stroke-width=".19">
<path d="M46.9 155.6a1.23 1.23 0 0 1 1.2 1.2h-.2l-.3-.7-.7-.3z" fill-rule="evenodd"/>
<path d="M46.9 157.9l.2-.1a.98 .98 0 0 0 .8-1h.2a1.23 1.23 0 0 1-1.2 1.3z" fill-rule="evenodd"/>
<path d="M46.9 157.9a1.23 1.23 0 0 1 1.2 1.2h-.2a1.01 1.01 0 0 0-1-1z" fill-rule="evenodd"/>
<path d="M46.9 160.1l.7-.3 .3-.7h.2a1.23 1.23 0 0 1-1.2 1.2z" fill-rule="evenodd"/>
<path d="M46.9 160.1a1.23 1.23 0 0 1 1.2 1.3h-.2a1.01 1.01 0 0 0-1-1.1z" fill-rule="evenodd"/>
<path d="M46.9 162.4l.7-.3 .3-.7h.2a1.23 1.23 0 0 1-1.2 1.2z" fill-rule="evenodd"/>
<path d="M46.9 162.4a1.23 1.23 0 0 1 1.2 1.2h-.2v-.2a.98 .98 0 0 0-1-.8z" fill-rule="evenodd"/>
<path d="M46.9 164.6h.2a.98 .98 0 0 0 .8-1h.2a1.23 1.23 0 0 1-1.2 1.3z" fill-rule="evenodd"/>
</g>
<g fill="#800000" stroke="#800000" stroke-width=".19">
<path d="M45.1 175.1h3.6v.5h-3.6z"/>
<path d="M45.1 174.2h3.6v.5h-3.6z"/>
<path d="M65.4 175.1h3.6v.5h-3.6z"/>
<path d="M65.4 174.2h3.6v.5h-3.6z"/>
<path d="M90.3 170.6h3.6v.5h-3.6z"/>
<path d="M90.3 169.7h3.6v.5h-3.6z"/>
<path d="M101.6 170.6h3.6v.5h-3.6z"/>
<path d="M101.6 169.7h3.6v.5h-3.6z"/>
<path d="M99.3 95.1h3.6v.5h-3.6z"/>
<path d="M99.3 96h3.6v.5h-3.6z"/>
<path d="M92.6 125.4h3.6v.5h-3.6z"/>
<path d="M92.6 124.5h3.6v.5h-3.6z"/>
<path d="M83.5 125.4h3.6v.5h-3.6z"/>
<path d="M83.5 124.5h3.6v.5h-3.6z"/>
</g>
<path d="M180.5 173.5h3.5v-.9l-.9-.9h-1.7l-.9 .9v1.8l.9 .9h1.7" fill="none" stroke="#800000" stroke-width=".47"/>
<g fill="none" stroke="#008000" stroke-width=".19">
<path d="M37.8 33.7h2.3v4.5M37.8 31.4h13.6M37.8 29.1h34M58.2 26.9v11.3M69.5 29.1v9.1M71.8 22.4h-6.8v4.5h-27.2M80.8 22.4h6.8M80.8 29.1h6.8M196.1 35.9h18M241.3 31.4v4.5h-18.1M110.2 58.5v2.3M196.1 54h18"/>
<path d="M196.1 45h18M223.2 54h18.1v2.3M223.2 45h15.8M89.8 69.8v4.5h29.4M94.4 72.1h24.8M110.2 69.8v2.3M110.2 78.8h9M114.7 74.3v2.3h4.5M114.7 78.8v2.3h4.5M150.9 72.1h9M150.9 74.3h9M150.9 76.6h9"/>
<path d="M150.9 78.8h9M211.9 78.8v2.3M101.1 90.1h4.5v6.8h13.6M101.1 87.9v4.5M110.2 83.4h9M110.2 92.4h9M150.9 94.7h9M150.9 96.9h9M150.9 99.2h9M150.9 81.1h9M150.9 83.4h9M150.9 92.4h9"/>
<path d="M198.3 94.7h15.8M198.3 96.9h15.8M198.3 99.2h15.8M211.9 90.1v4.6M241.3 94.7h4.5M241.3 99.2h9M245.8 90.1v6.8h-4.5M94.4 110.5v2.3M94.4 117.3v4.5M110.2 101.5h9M110.2 103.7h9M119.2 112.8h-9v-2.3h-24.9v11.3"/>
<path d="M119.2 117.3h-9v2.2h-15.8M150.9 101.5h9M150.9 103.7h9M150.9 110.5h9M150.9 112.8h9M150.9 119.5h9M150.9 117.3h9M150.9 115h9M214.1 101.5h-4.5v4.5M241.3 101.5h9M112.4 137.6h6.8M112.4 135.4h6.8"/>
<path d="M112.4 133.1h6.8M112.4 130.9h6.8M112.4 128.6h6.8M119.2 121.8h-6.8v18.1M150.9 135.4h9M150.9 130.9h9M150.9 128.6h9M150.9 121.8h9M150.9 126.3h9M150.9 124.1h9M46.9 151.2v2.2M46.9 167v4.5"/>
<path d="M46.9 178.3v2.3M46.9 169.3h9M67.2 178.3v2.3M76.3 169.3h-9.1v2.2M92.1 160.2v6.8M92.1 173.8v6.8M92.1 162.5h11.3v4.5M103.4 173.8v4.5h-11.3"/>
</g>
<g fill="#008000" stroke="#008000" stroke-width=".19">
<circle cx="110.2" cy="72.1" r=".44"/>
<circle cx="245.8" cy="94.7" r=".44"/>
<circle cx="92.1" cy="162.5" r=".44"/>
<circle cx="114.7" cy="74.3" r=".44"/>
<circle cx="101.1" cy="90.1" r=".44"/>
<circle cx="92.1" cy="178.3" r=".44"/>
<circle cx="112.4" cy="137.6" r=".44"/>
<circle cx="112.4" cy="135.4" r=".44"/>
<circle cx="112.4" cy="133.1" r=".44"/>
<circle cx="112.4" cy="130.9" r=".44"/>
<circle cx="112.4" cy="128.6" r=".44"/>
<circle cx="211.9" cy="94.7" r=".44"/>
<circle cx="46.9" cy="169.3" r=".44"/>
<circle cx="114.7" cy="78.8" r=".44"/>
<circle cx="58.2" cy="26.9" r=".44"/>
<circle cx="69.5" cy="29.1" r=".44"/>
<circle cx="94.4" cy="110.5" r=".44"/>
<circle cx="94.4" cy="119.5" r=".44"/>
</g>
<g font-size="3.3" fill="#800000">
<text x="46.9" y="11.6">1</text>
<text x="87.2" y="11.6">2</text>
<text x="127.5" y="11.6">3</text>
<text x="167.8" y="11.6">4</text>
<text x="208.2" y="11.6">5</text>
<text x="248.5" y="11.6">6</text>
<text x="24.9" y="32.2">A</text>
<text x="270.1" y="32.2">A</text>
<text x="24.9" y="70">B</text>
<text x="270.1" y="70">B</text>
<text x="24.8" y="107.7">C</text>
<text x="270" y="107.7">C</text>
<text x="24.8" y="145.5">D</text>
<text x="270" y="145.5">D</text>
<text x="24.9" y="183.2">E</text>
<text x="270.1" y="183.2">E</text>
</g>
<g font-size="1.9" fill="#808080">
<text x="35.9" y="26.5">D+</text>
<text x="35.9" y="28.8">D-</text>
<text x="35.9" y="31.1">VBUS</text>
<text x="35.9" y="33.3">GND*3</text>
<text x="119" y="71.8">13</text>
<text x="148.9" y="71.8">36</text>
<text x="119" y="74">14</text>
<text x="119" y="76.3">34</text>
<text x="123.6" y="72.8">RESET</text>
<text x="123.6" y="75">VCC</text>
<text x="123.6" y="77.3">VCC</text>
<text x="136.7" y="77.3">PF5(ADC5)</text>
<text x="136.7" y="75">PF6(ADC6)</text>
<text x="136.7" y="72.8">PF7(ADC7)</text>
<text x="148.9" y="76.3">38</text>
<text x="148.9" y="74">37</text>
<text x="119" y="83.1">42</text>
<text x="119" y="78.5">24</text>
<text x="119" y="80.8">44</text>
<text x="123.6" y="79.5">AVCC</text>
<text x="123.6" y="81.8">AVCC</text>
<text x="136.7" y="81.8">PF1(ADC1)</text>
<text x="136.7" y="79.5">PF4(ADC4)</text>
<text x="148.9" y="83.1">41</text>
<text x="148.9" y="80.8">40</text>
<text x="148.9" y="78.5">39</text>
<text x="123.6" y="84.1">AREF</text>
<text x="136.7" y="84.1">PF0(ADC0)</text>
<text x="120.1" y="94.4">2</text>
<text x="120.1" y="92.1">7</text>
<text x="123.6" y="95.4">UVCC</text>
<text x="123.6" y="93.1">VBUS</text>
<text x="138.9" y="93.1">PD2(RX)</text>
<text x="139.1" y="95.4">PD3(TX)</text>
<text x="148.9" y="92.1">20</text>
<text x="148.9" y="94.4">21</text>
<text x="215.5" y="94.4">1</text>
<text x="220.8" y="95.4">CS</text>
<text x="230.7" y="95.4">VCC</text>
<text x="238.8" y="94.4">8</text>
<text x="120.1" y="101.1">4</text>
<text x="120.1" y="96.6">6</text>
<text x="123.6" y="97.6">UCAP</text>
<text x="137.6" y="97.6">PD1(SDA)</text>
<text x="137.8" y="99.9">PD0(SCL)</text>
<text x="148.9" y="98.9">18</text>
<text x="148.9" y="96.6">19</text>
<text x="148.9" y="101.1">25</text>
<text x="215.5" y="96.6">2</text>
<text x="215.5" y="98.9">3</text>
<text x="215.5" y="101.1">4</text>
<text x="220.8" y="97.6">MISO</text>
<text x="220.8" y="99.9">WP</text>
<text x="229.4" y="97.6">HOLD</text>
<text x="230.8" y="99.9">SCK</text>
<text x="238.8" y="96.6">7</text>
<text x="238.8" y="98.9">6</text>
<text x="238.8" y="101.1">5</text>
<text x="120.1" y="103.4">3</text>
<text x="123.6" y="102.1">D+</text>
<text x="123.6" y="104.4">D-</text>
<text x="135.4" y="106.7">PD7(ADC10)</text>
<text x="136.5" y="102.1">PD4(ADC8)</text>
<text x="142.8" y="104.4">PC6</text>
<text x="148.9" y="103.4">31</text>
<text x="148.9" y="105.7">27</text>
<text x="148.9" y="107.9">1</text>
<text x="220.8" y="102.1">GND</text>
<text x="229.8" y="102.1">MOSI</text>
<text x="119" y="112.4">17</text>
<text x="123.6" y="113.4">XTAL1</text>
<text x="135.5" y="111.2">PB4(ADC11)</text>
<text x="135.5" y="113.4">PB5(ADC12)</text>
<text x="142.9" y="108.9">PE6</text>
<text x="148.9" y="110.2">28</text>
<text x="148.9" y="112.4">29</text>
<text x="119" y="117">16</text>
<text x="123.6" y="118">XTAL2</text>
<text x="135.5" y="115.7">PB6(ADC13)</text>
<text x="142.9" y="118">PB7</text>
<text x="148.9" y="114.7">30</text>
<text x="148.9" y="117">12</text>
<text x="148.9" y="119.2">26</text>
<text x="119" y="121.5">33</text>
<text x="123.6" y="122.5">PE2/HWB</text>
<text x="136.5" y="120.2">PD6(ADC9)</text>
<text x="139.1" y="124.7">PB0(SS)</text>
<text x="142.8" y="122.5">PC7</text>
<text x="148.9" y="123.7">8</text>
<text x="148.9" y="121.5">32</text>
<text x="119" y="130.5">15</text>
<text x="120.1" y="128.3">5</text>
<text x="123.6" y="131.5">GND</text>
<text x="123.6" y="129.3">UGND</text>
<text x="136.8" y="129.3">PB2(MOSI)</text>
<text x="136.8" y="131.5">PB3(MISO)</text>
<text x="137.7" y="127">PB1(SCK)</text>
<text x="148.9" y="126">9</text>
<text x="148.9" y="128.3">10</text>
<text x="148.9" y="130.5">11</text>
<text x="119" y="132.8">23</text>
<text x="119" y="135">35</text>
<text x="119" y="137.3">43</text>
<text x="123.6" y="133.8">GND</text>
<text x="123.6" y="136">GND</text>
<text x="142.8" y="136">PD5</text>
<text x="148.9" y="135">22</text>
<text x="123.6" y="138.3">GND</text>
</g>
</svg>
